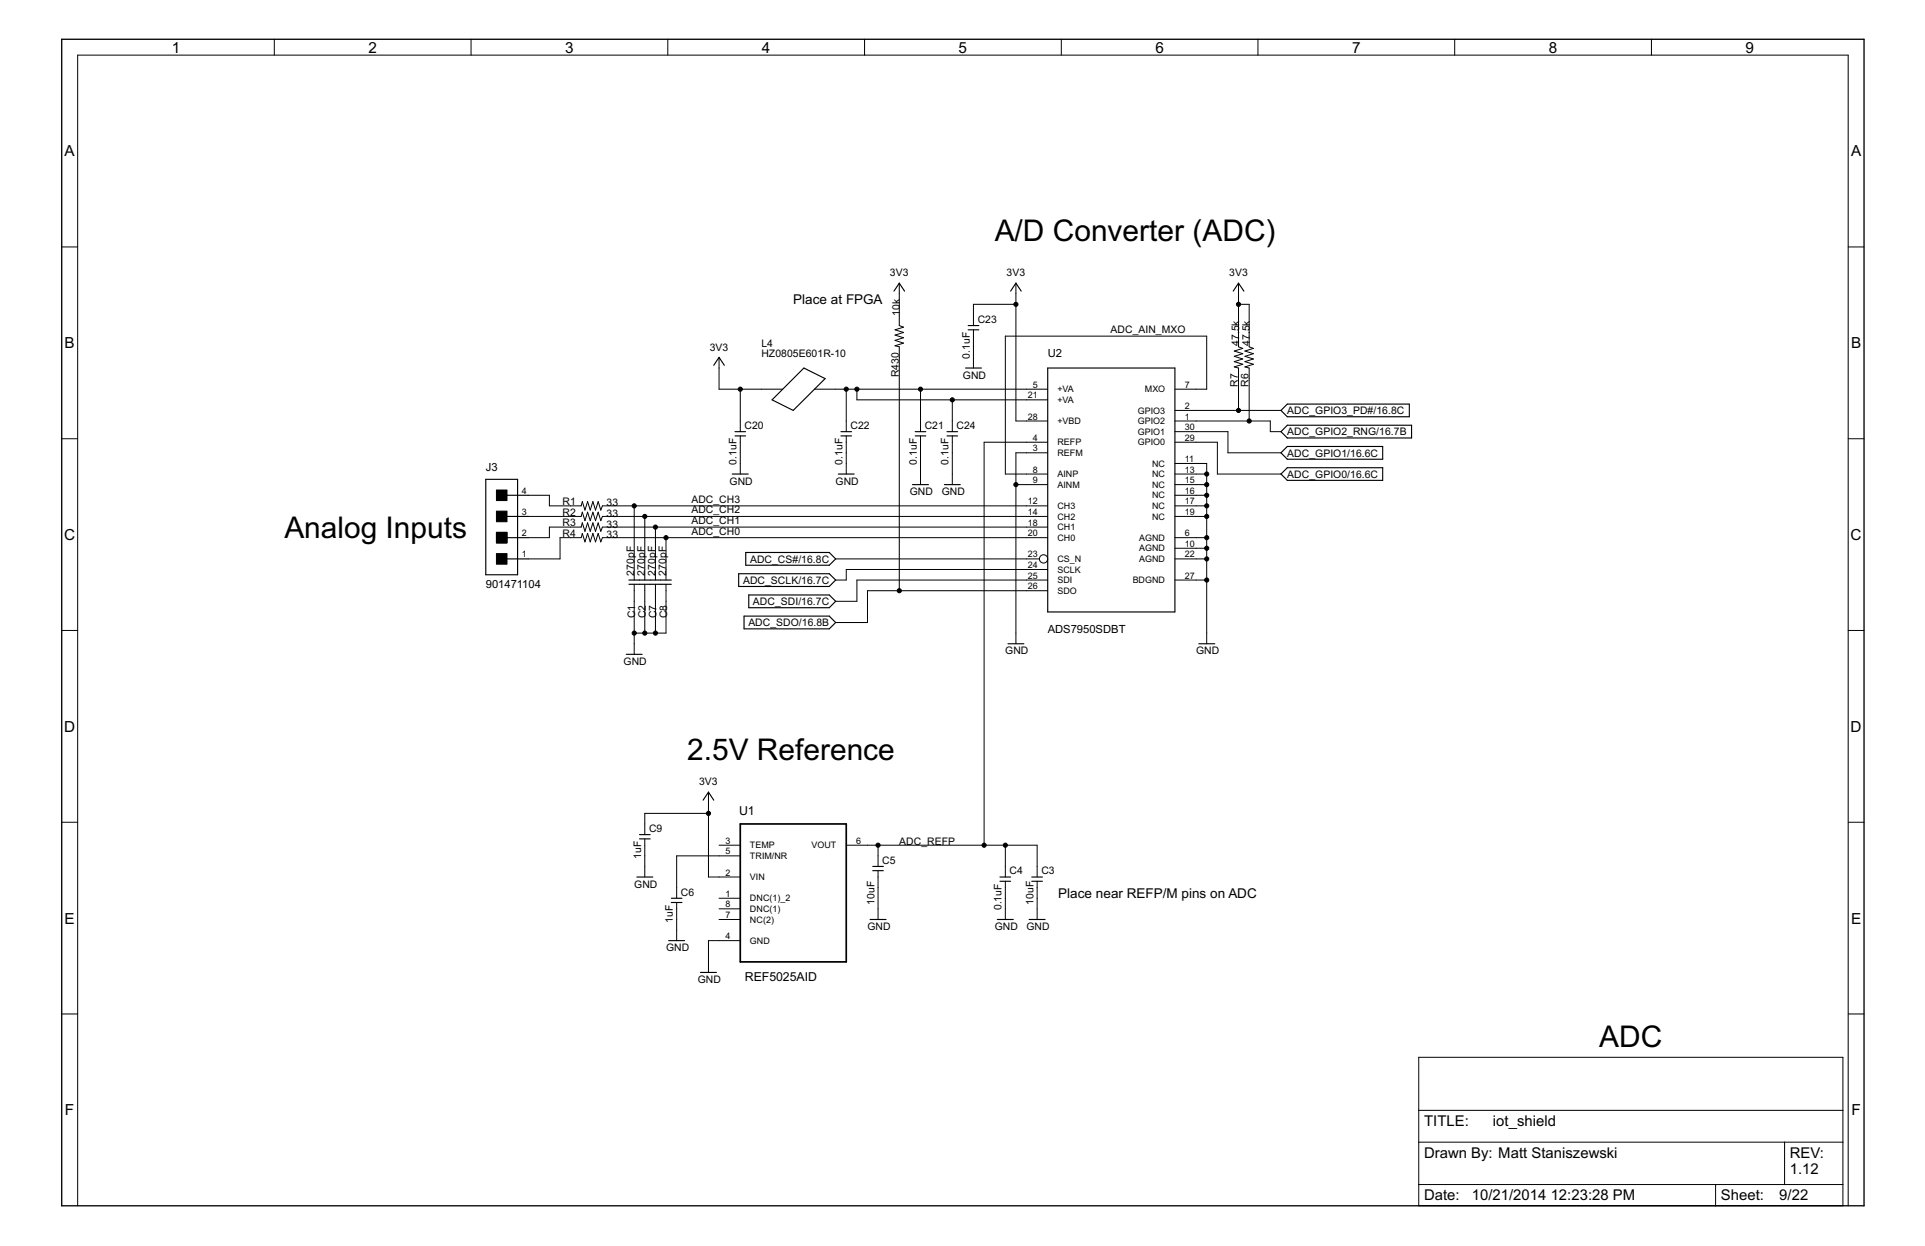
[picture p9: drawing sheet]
<svg xmlns="http://www.w3.org/2000/svg" width="432mm" height="279mm" viewBox="0 0 432 279" stroke-linecap="round" stroke-linejoin="round" font-family="sans-serif">
<g fill="none" stroke="#000" stroke-width=".25">
<path d="M200.5 65.3l1.2-1.8 1.2 1.8M217.2 73h2.4M217.2 74h2.4M226.7 65.3l1.2-1.8 1.2 1.8M276.6 65.3l1.2-1.8 1.2 1.8M160.1 81.9l1.2-1.8 1.2 1.8M164.9 96.8h2.3M164.9 97.7h2.3M173.2 89.7l7.1-7.2 4.8 2.4-7.2 7.1zM188.6 96.8h2.4M188.6 97.7h2.4M205.3 96.8h2.4"/>
<path d="M205.3 97.7h2.4M212.4 96.8h2.4M212.4 97.7h2.4M216.6 82.5h3.6M235 82.5h28.5v54.7h-28.5zM288.8 90.6h27.3v2.9h-27.3l-1.5-1.5zM288.8 95.4h27.8v2.8h-27.8l-1.5-1.4zM109 107.5h7.1v21.4h-7.1zM113.7 115.8h4.8M113.7 111.1h4.8M164.3 106.3h3.5M188 106.3h3.6"/>
<path d="M204.7 108.7h3.6M211.8 108.7h3.6M288.8 104.9h21.4v2.8h-21.4l-1.5-1.4zM288.8 100.1h21.4v2.9h-21.4l-1.5-1.5zM113.7 120.6h4.8M113.7 125.3h4.8M141.1 130.1h9.5M141.1 131h9.5M165.7 128.7h20.3l1.5 1.4-1.5 1.4h-20.3zM166.9 138.2h19.1l1.5 1.4-1.5 1.4h-19.1zM167.3 123.9h18.7l1.5 1.4-1.5 1.4h-18.7zM168 133.4h18l1.5 1.4-1.5 1.5h-18z"/>
<path d="M140.5 146.7h3.5M226.1 144.4h3.6M268.9 144.4h3.6M157.7 179.4l1.2-1.8 1.2 1.8M142.9 196.7h3.5M143.4 187.2h2.4M143.4 188.1h2.4M195.8 194.3h2.3M195.8 195.2h2.3M224.3 196.7h2.4M224.3 197.6h2.4M231.4 196.7h2.4"/>
<path d="M231.4 197.6h2.4M150 210.9h3.6M150.6 201.4h2.4M150.6 202.4h2.4M157.1 218.1h3.6M195.2 206.2h3.6M223.7 206.2h3.6M230.8 206.2h3.6"/>
</g>
<g fill="none" stroke="#000" stroke-width=".22">
<path d="M61.5 8.8v3.6M105.7 8.8v3.6M149.8 8.8v3.6M193.9 8.8v3.6M238.1 8.8v3.6M282.2 8.8v3.6M326.3 8.8v3.6M370.4 8.8v3.6M13.8 55.4h3.6M414.6 55.4h3.5M201.7 63.5v9.5l1 .4-1.9 .6 1.9 .5-1.9 .6 1.9 .6-1.9 .6 1.9 .6-1.9 .6 .9 .3v54.7M218.4 74v8.5"/>
<path d="M227.9 63.5v30.9h7.1M227.9 68.2h-9.5v4.8M277.8 63.5v14.3l1 .3-1.9 .6 1.9 .6-1.9 .6 1.9 .6-1.9 .6 1.9 .6-1.9 .6 .9 .2v9.5M277.8 68.2h2.4v9.6l1 .3-1.9 .6 1.9 .6-1.9 .6 1.9 .6-1.9 .6 1.9 .6-1.9 .6 .9 .2v11.9M13.8 98.4h3.6M161.3 80.1v7.2h14.3M166.1 87.3v9.5M166.1 97.7v8.6M182.7 87.3h52.3M189.8 87.3v9.5M189.8 97.7v8.6M192.2 87.3v2.4h42.8"/>
<path d="M206.5 87.3v9.5M206.5 97.7v11M213.6 89.7v7.1M213.6 97.7v11M235 99.2h-14.3v90.3M263.5 87.3h7.2v-11.9h-45.2v30.9h9.5M263.5 94.4h21.4v2.4h2.4M263.5 99.2h9.6v7.1h14.2M263.5 92h23.8M263.5 96.8h11.9v4.7h11.9M414.6 98.4h3.5M118.5 111.1h4.7v2.3h7.2l.2-.9 .6 1.9 .6-1.9 .6 1.9 .6-1.9 .6 1.9 .6-1.9 .6 1.9 .3-1h99.9"/>
<path d="M118.5 115.8h11.9l.2-.9 .6 1.9 .6-1.9 .6 1.9 .6-1.9 .6 1.9 .6-1.9 .6 1.9 .3-1h99.9M142.3 113.4v16.7M144.6 115.8v14.3M147 118.2v11.9M227.9 108.7h7.1M235 118.2h-99.9l-.3 .9-.6-1.9-.6 1.9-.6-1.9-.6 1.9-.6-1.9-.6 1.9-.6-1.9-.2 1h-7.2v2.4h-4.7M235 101.5h-7.1v42.9M263.5 106.3h7.2M263.5 108.7h7.2M263.5 113.4h7.2M263.5 115.8h7.2M263.5 103.9h7.2v40.5"/>
<path d="M263.5 111.1h7.2M142.3 131v15.7M144.6 131v11M147 131v11M149.4 120.6v9.5M149.4 131v11h-7.1M187.5 125.3h45.7M235 120.6h-99.9l-.3 .9-.6-1.9-.6 1.9-.6-1.9-.6 1.9-.6-1.9-.6 1.9-.6-1.9-.2 1h-4.8v4.7h-7.1M235 127.7h-45.2v2.4h-2.3M235 130.1h-42.8v4.7h-4.7M235 132.5h-40.4v7.1h-7.1M263.5 120.6h7.2"/>
<path d="M263.5 130.1h7.2M263.5 125.3h7.2M263.5 122.9h7.2M13.8 141.4h3.6M414.6 141.4h3.5M158.9 177.6v19.1h7.2M13.8 184.4h3.6M144.6 188.1v8.6M158.9 182.4h-14.3v4.8M161.3 189.5h4.8M166.1 191.9h-14.3v9.5M189.8 189.5h42.8v7.2"/>
<path d="M197 189.5v4.8M197 195.2v11M225.5 189.5v7.2M225.5 197.6v8.6M232.6 197.6v8.6M414.6 184.4h3.5M151.8 202.4v8.5M161.3 201.4h4.8M161.3 203.8h4.8M161.3 206.2h4.8M166.1 210.9h-7.2v7.2M13.8 227.4h3.6"/>
<path d="M318.2 237.1h95.2v33.3h-95.2zM414.6 227.4h3.5M318.2 256.1h95.2M318.2 249h95.2M400.3 256.1v9.5M17.4 270.4v-258h397.2v258M318.2 265.6h95.2M384.8 265.6v4.8"/>
<circle cx="234.1" cy="125.3" r=".93"/>
</g>
<path d="M13.8 8.8h404.3v261.6h-404.3z" fill="none" stroke="#000" stroke-width=".3"/>
<path d="M111.4 114.6h2.3v2.4h-2.3zM111.4 119.4h2.3v2.4h-2.3zM111.4 109.9h2.3v2.3h-2.3zM111.4 124.1h2.3v2.4h-2.3z" fill="#000" stroke="#000" stroke-width=".22"/>
<path d="M166.1 184.8h23.7v30.9h-23.7z" fill="none" stroke="#000" stroke-width=".38"/>
<g fill="#000" stroke="#000" stroke-width=".22">
<circle cx="227.9" cy="68.2" r=".47"/>
<circle cx="277.8" cy="68.2" r=".47"/>
<circle cx="166.1" cy="87.3" r=".47"/>
<circle cx="189.8" cy="87.3" r=".47"/>
<circle cx="192.2" cy="87.3" r=".47"/>
<circle cx="206.5" cy="87.3" r=".47"/>
<circle cx="213.6" cy="89.7" r=".47"/>
<circle cx="277.8" cy="92" r=".47"/>
<circle cx="280.2" cy="94.4" r=".47"/>
<circle cx="142.3" cy="113.4" r=".47"/>
<circle cx="144.6" cy="115.8" r=".47"/>
<circle cx="147" cy="118.2" r=".47"/>
<circle cx="227.9" cy="108.7" r=".47"/>
<circle cx="270.7" cy="113.4" r=".47"/>
<circle cx="270.7" cy="115.8" r=".47"/>
<circle cx="270.7" cy="106.3" r=".47"/>
<circle cx="270.7" cy="111.1" r=".47"/>
<circle cx="270.7" cy="108.7" r=".47"/>
<circle cx="149.4" cy="120.6" r=".47"/>
<circle cx="201.7" cy="132.5" r=".47"/>
<circle cx="270.7" cy="122.9" r=".47"/>
<circle cx="270.7" cy="125.3" r=".47"/>
<circle cx="270.7" cy="130.1" r=".47"/>
<circle cx="270.7" cy="120.6" r=".47"/>
<circle cx="142.3" cy="142" r=".47"/>
<circle cx="144.6" cy="142" r=".47"/>
<circle cx="147" cy="142" r=".47"/>
<circle cx="158.9" cy="182.4" r=".47"/>
<circle cx="197" cy="189.5" r=".47"/>
<circle cx="220.7" cy="189.5" r=".47"/>
<circle cx="225.5" cy="189.5" r=".47"/>
</g>
<g font-size="7.5">
<text x="223.1" y="54">A/D Converter (ADC)</text>
<text x="63.8" y="120.6">Analog Inputs</text>
<text x="154.2" y="170.5">2.5V Reference</text>
<text x="358.7" y="234.7">ADC</text>
</g>
<g font-size="3.8">
<text x="38.5" y="11.8">1</text>
<text x="82.7" y="11.8">2</text>
<text x="126.8" y="11.8">3</text>
<text x="170.9" y="11.8">4</text>
<text x="215" y="11.8">5</text>
<text x="259.2" y="11.8">6</text>
<text x="303.3" y="11.8">7</text>
<text x="347.4" y="11.8">8</text>
<text x="391.5" y="11.8">9</text>
<text x="14.5" y="35.1">A</text>
<text x="415.2" y="35.1">A</text>
<text x="14.5" y="78.1">B</text>
<text x="415.2" y="78.1">B</text>
<text x="14.4" y="121.1">C</text>
<text x="415.1" y="121.1">C</text>
<text x="14.4" y="164.1">D</text>
<text x="415.1" y="164.1">D</text>
<text x="14.5" y="207.1">E</text>
<text x="415.2" y="207.1">E</text>
<text x="14.6" y="250.1">F</text>
<text x="415.3" y="250.1">F</text>
</g>
<g font-size="3.7">
<text x="319.4" y="252.5">TITLE:</text>
<text x="334.9" y="252.5">iot_shield</text>
<text x="319.4" y="259.7">Drawn By: Matt Staniszewski</text>
<text x="401.5" y="259.7">REV:</text>
<text x="401.5" y="263.2">1.12</text>
<text x="319.4" y="269.2">Date:</text>
<text x="330.1" y="269.2">10/21/2014</text>
<text x="347.8" y="269.2">12:23:28 PM</text>
<text x="386" y="269.2">Sheet:</text>
<text x="399.1" y="269.2">9/22</text>
</g>
<g font-size="3.4">
<text x="177.9" y="68.3">Place at FPGA</text>
<text x="237.4" y="201.4">Place near REFP/M pins on ADC</text>
</g>
<g font-size="3.1">
<text x="165.8" y="182.7">U1</text>
<text x="167.1" y="219.9">REF5025AID</text>
</g>
<g font-size="2.8">
<text x="235" y="80.1">U2</text>
<text x="109" y="105.7">J3</text>
<text x="109" y="131.9">901471104</text>
<text x="235" y="142">ADS7950SDBT</text>
</g>
<g font-size="2.6">
<text x="199.6" y="62">3V3</text>
<text x="225.8" y="62">3V3</text>
<text x="275.7" y="62">3V3</text>
<text x="201.9" y="70.9" transform="rotate(-90 201.9 70.9)">10k</text>
<text x="170.8" y="77.8">L4</text>
<text x="219.3" y="72.4">C23</text>
<text x="249.1" y="74.7">ADC_AIN_MXO</text>
<text x="278" y="77.6" transform="rotate(-90 278 77.6)">47.5k</text>
<text x="280.3" y="77.6" transform="rotate(-90 280.3 77.6)">47.5k</text>
<text x="159.2" y="78.6">3V3</text>
<text x="170.8" y="80.1">HZ0805E601R-10</text>
<text x="217.5" y="80.5" transform="rotate(-90 217.5 80.5)">0.1uF</text>
<text x="201.6" y="84.6" transform="rotate(-90 201.6 84.6)">R430</text>
<text x="216" y="84.9">GND</text>
<text x="277.7" y="86.7" transform="rotate(-90 277.7 86.7)">R7</text>
<text x="280.1" y="86.7" transform="rotate(-90 280.1 86.7)">R6</text>
<text x="288.8" y="92.9">ADC_GPIO3_PD#/16.8C</text>
<text x="167" y="96.2">C20</text>
<text x="190.8" y="96.2">C22</text>
<text x="207.4" y="96.2">C21</text>
<text x="214.6" y="96.2">C24</text>
<text x="288.8" y="97.6">ADC_GPIO2_RNG/16.7B</text>
<text x="165.2" y="104.2" transform="rotate(-90 165.2 104.2)">0.1uF</text>
<text x="189" y="104.2" transform="rotate(-90 189 104.2)">0.1uF</text>
<text x="205.6" y="104.2" transform="rotate(-90 205.6 104.2)">0.1uF</text>
<text x="212.8" y="104.2" transform="rotate(-90 212.8 104.2)">0.1uF</text>
<text x="288.8" y="107.1">ADC_GPIO0/16.6C</text>
<text x="288.8" y="102.4">ADC_GPIO1/16.6C</text>
<text x="126.2" y="113.3">R1</text>
<text x="136.1" y="113.6">33</text>
<text x="155.1" y="112.7">ADC_CH3</text>
<text x="163.7" y="108.7">GND</text>
<text x="187.4" y="108.7">GND</text>
<text x="204.1" y="111.1">GND</text>
<text x="211.2" y="111.1">GND</text>
<text x="126.2" y="115.7">R2</text>
<text x="126.2" y="118.1">R3</text>
<text x="136.1" y="115.9">33</text>
<text x="136.1" y="118.3">33</text>
<text x="155.1" y="115.1">ADC_CH2</text>
<text x="155.1" y="117.5">ADC_CH1</text>
<text x="155.1" y="119.9">ADC_CH0</text>
<text x="126.2" y="120.4">R4</text>
<text x="136.1" y="120.7">33</text>
<text x="142.3" y="129.1" transform="rotate(-90 142.3 129.1)">270pF</text>
<text x="144.6" y="129.1" transform="rotate(-90 144.6 129.1)">270pF</text>
<text x="147" y="129.1" transform="rotate(-90 147 129.1)">270pF</text>
<text x="149.4" y="129.1" transform="rotate(-90 149.4 129.1)">270pF</text>
<text x="166.7" y="130.9">ADC_SCLK/16.7C</text>
<text x="168.2" y="126.2">ADC_CS#/16.8C</text>
<text x="168.9" y="135.7">ADC_SDI/16.7C</text>
<text x="142.5" y="138.6" transform="rotate(-90 142.5 138.6)">C1</text>
<text x="144.9" y="138.6" transform="rotate(-90 144.9 138.6)">C2</text>
<text x="147.3" y="138.6" transform="rotate(-90 147.3 138.6)">C7</text>
<text x="149.6" y="138.6" transform="rotate(-90 149.6 138.6)">C8</text>
<text x="167.9" y="140.4">ADC_SDO/16.8B</text>
<text x="139.9" y="149.1">GND</text>
<text x="225.5" y="146.7">GND</text>
<text x="268.3" y="146.7">GND</text>
<text x="156.8" y="176.1">3V3</text>
<text x="145.6" y="186.6">C9</text>
<text x="201.7" y="189.5">ADC_REFP</text>
<text x="143.8" y="192.6" transform="rotate(-90 143.8 192.6)">1uF</text>
<text x="197.9" y="193.7">C5</text>
<text x="226.5" y="196.1">C4</text>
<text x="233.6" y="196.1">C3</text>
<text x="142.3" y="199">GND</text>
<text x="152.7" y="200.8">C6</text>
<text x="196.1" y="202.8" transform="rotate(-90 196.1 202.8)">10uF</text>
<text x="231.8" y="202.8" transform="rotate(-90 231.8 202.8)">10uF</text>
<text x="150.9" y="206.9" transform="rotate(-90 150.9 206.9)">1uF</text>
<text x="194.6" y="208.6">GND</text>
<text x="223.1" y="208.6">GND</text>
<text x="224.7" y="204.1" transform="rotate(-90 224.7 204.1)">0.1uF</text>
<text x="230.3" y="208.6">GND</text>
<text x="149.4" y="213.3">GND</text>
<text x="156.5" y="220.4">GND</text>
</g>
<g font-size="2.2">
<text x="230.6" y="89.3">21</text>
<text x="231.7" y="86.9">5</text>
<text x="237.2" y="88">+VA</text>
<text x="256.8" y="88">MXO</text>
<text x="265.7" y="86.9">7</text>
<text x="230.6" y="94.1">28</text>
<text x="237.2" y="95.1">+VBD</text>
<text x="237.2" y="90.4">+VA</text>
<text x="255.2" y="92.7">GPIO3</text>
<text x="255.2" y="95.1">GPIO2</text>
<text x="265.7" y="91.7">2</text>
<text x="265.7" y="94.1">1</text>
<text x="231.7" y="98.8">4</text>
<text x="231.7" y="101.2">3</text>
<text x="237.2" y="99.9">REFP</text>
<text x="255.2" y="97.5">GPIO1</text>
<text x="255.2" y="99.9">GPIO0</text>
<text x="265.7" y="96.5">30</text>
<text x="265.7" y="98.8">29</text>
<text x="231.7" y="106">8</text>
<text x="237.2" y="107">AINP</text>
<text x="237.2" y="102.3">REFM</text>
<text x="258.4" y="104.6">NC</text>
<text x="258.4" y="107">NC</text>
<text x="265.7" y="103.6">11</text>
<text x="265.7" y="106">13</text>
<text x="117" y="110.7">4</text>
<text x="230.6" y="113.1">12</text>
<text x="231.7" y="108.3">9</text>
<text x="237.2" y="109.4">AINM</text>
<text x="258.4" y="109.4">NC</text>
<text x="258.4" y="111.8">NC</text>
<text x="265.7" y="108.3">15</text>
<text x="265.7" y="110.7">16</text>
<text x="265.7" y="113.1">17</text>
<text x="117" y="115.5">3</text>
<text x="230.6" y="115.5">14</text>
<text x="230.6" y="117.9">18</text>
<text x="237.2" y="114.1">CH3</text>
<text x="237.2" y="116.5">CH2</text>
<text x="237.2" y="118.9">CH1</text>
<text x="258.4" y="114.1">NC</text>
<text x="258.4" y="116.5">NC</text>
<text x="265.7" y="115.5">19</text>
<text x="117" y="125">1</text>
<text x="117" y="120.2">2</text>
<text x="230.6" y="120.2">20</text>
<text x="230.6" y="125">23</text>
<text x="237.2" y="121.3">CH0</text>
<text x="255.5" y="121.3">AGND</text>
<text x="255.5" y="123.6">AGND</text>
<text x="265.7" y="120.2">6</text>
<text x="265.7" y="122.6">10</text>
<text x="265.7" y="125">22</text>
<text x="230.6" y="127.4">24</text>
<text x="230.6" y="129.7">25</text>
<text x="237.2" y="126">CS_N</text>
<text x="237.2" y="128.4">SCLK</text>
<text x="237.2" y="130.8">SDI</text>
<text x="254.1" y="130.8">BDGND</text>
<text x="255.5" y="126">AGND</text>
<text x="265.7" y="129.7">27</text>
<text x="230.6" y="132.1">26</text>
<text x="237.2" y="133.2">SDO</text>
<text x="162.7" y="189.2">3</text>
<text x="162.7" y="191.6">5</text>
<text x="168.2" y="190.2">TEMP</text>
<text x="182" y="190.2">VOUT</text>
<text x="192" y="189.2">6</text>
<text x="162.7" y="196.3">2</text>
<text x="168.2" y="192.6">TRIM/NR</text>
<text x="168.2" y="197.4">VIN</text>
<text x="162.7" y="201.1">1</text>
<text x="162.7" y="203.5">8</text>
<text x="168.2" y="202.1">DNC(1)_2</text>
<text x="162.7" y="205.8">7</text>
<text x="168.2" y="204.5">DNC(1)</text>
<text x="168.2" y="206.9">NC(2)</text>
<text x="162.7" y="210.6">4</text>
<text x="168.2" y="211.6">GND</text>
</g>
</svg>
